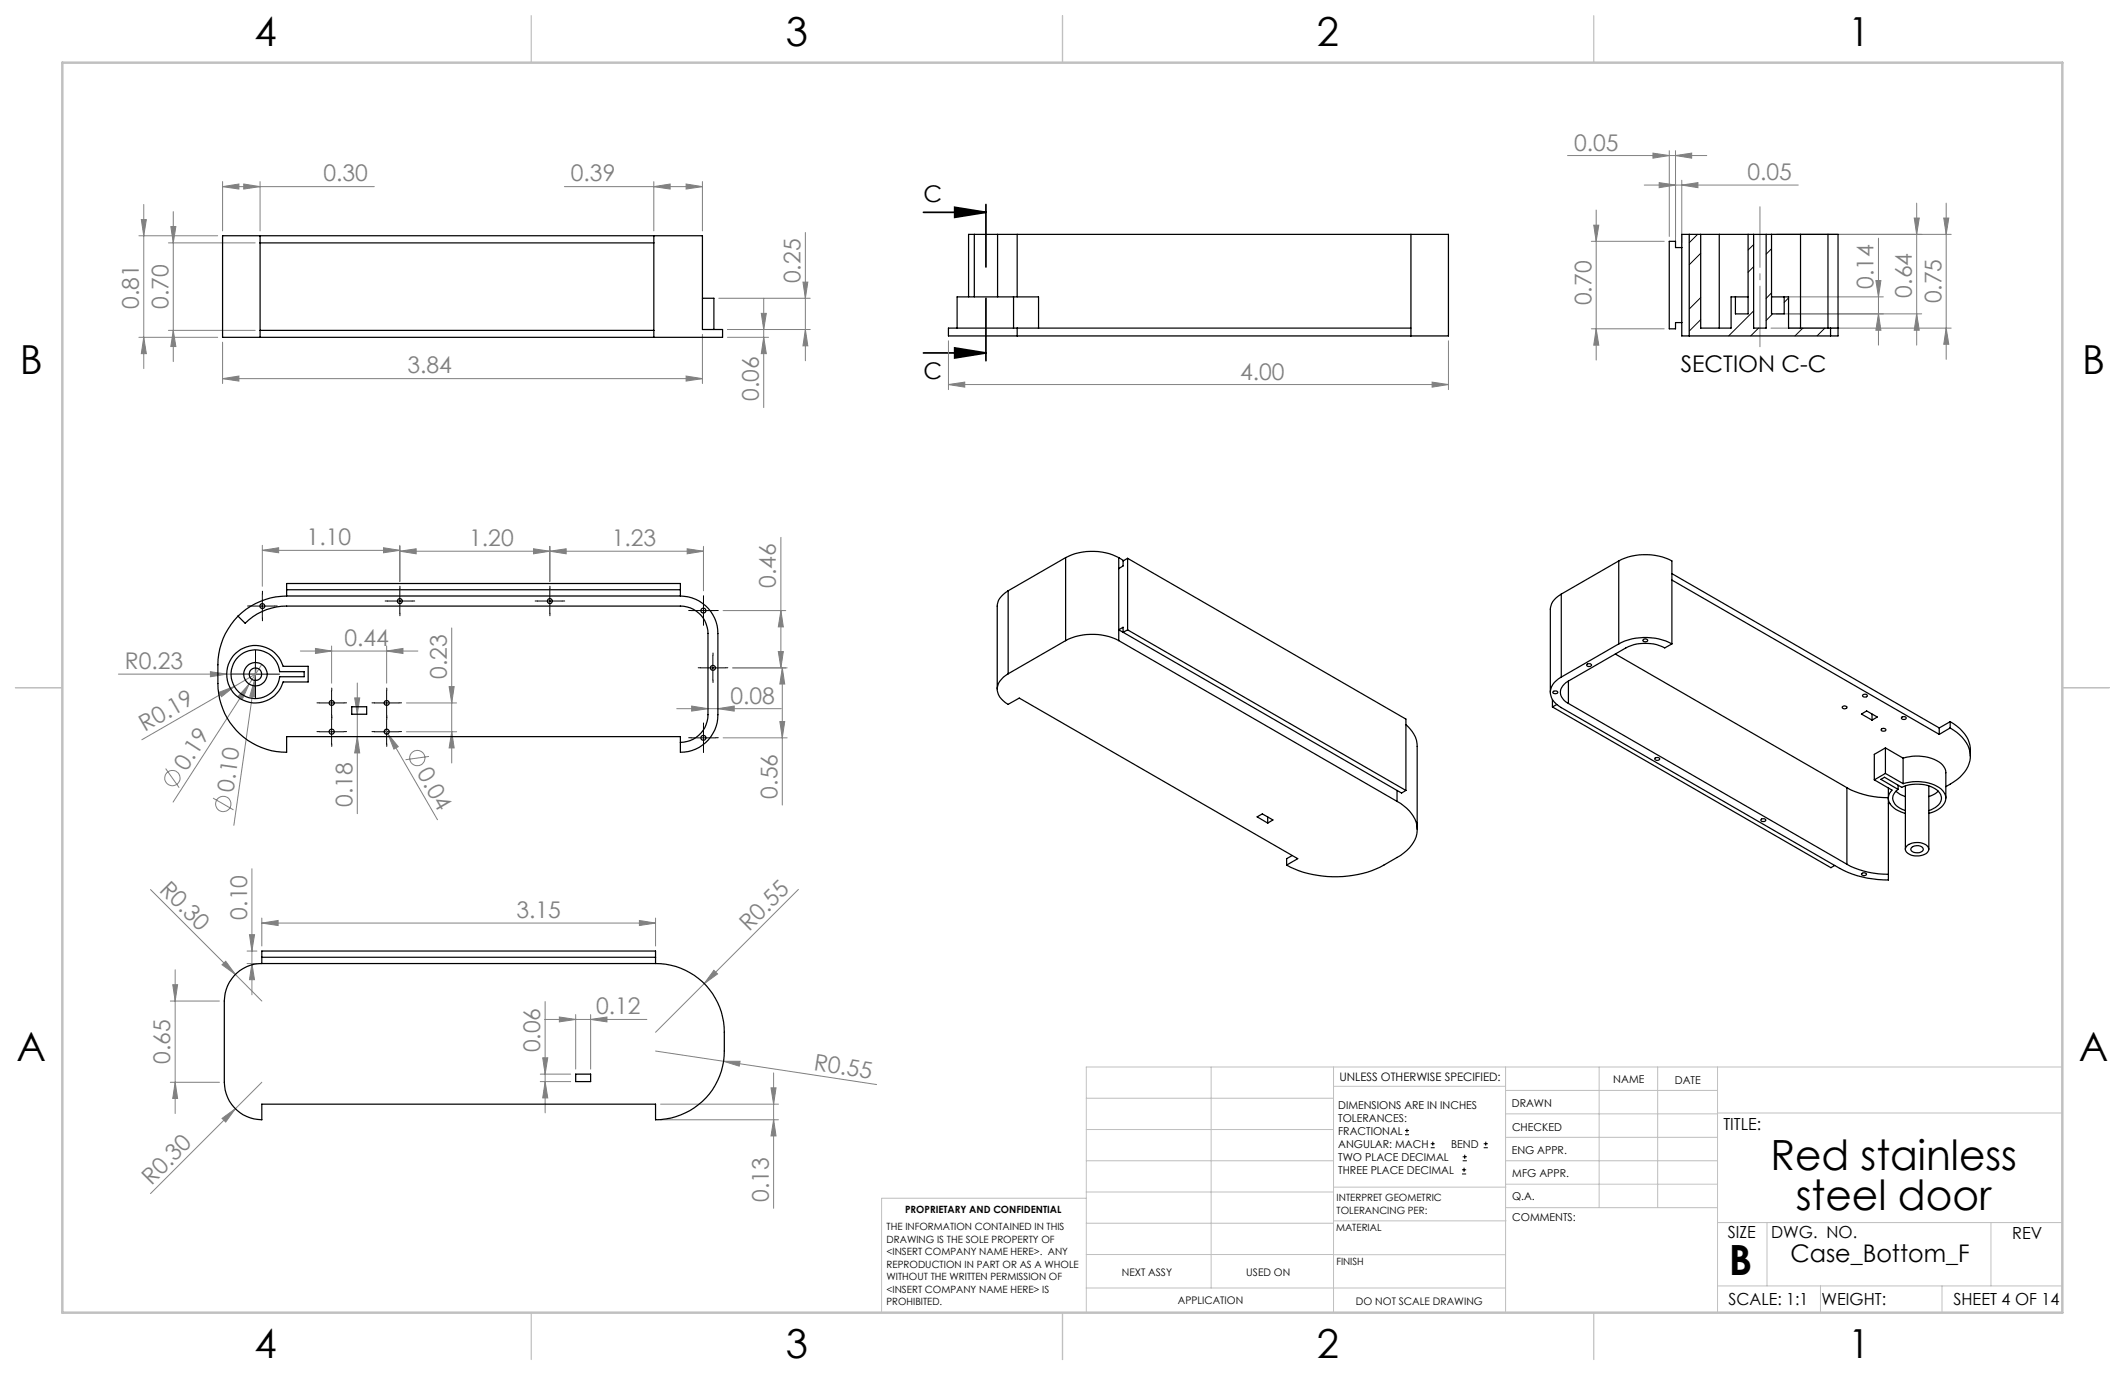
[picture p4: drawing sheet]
<svg xmlns="http://www.w3.org/2000/svg" width="432mm" height="279mm" viewBox="0 0 432 279" stroke-linecap="round" stroke-linejoin="round" font-family="sans-serif">
<g fill="none" stroke="#808080" stroke-width=".2">
<path d="M45.2 37.9l3.3-.5v1zM45.2 37.9h30.9M45.2 36.9v10M49.5 37.4l3.3 .5-3.3 .5zM52.8 36.9v10M114.7 37.9h28M132.9 37.9l3.3-.5v1zM132.9 36.9v10M139.4 37.4l3.3 .5-3.3 .5zM142.7 36.9v10M318.5 31.6h28.3M334.1 37.6h31.3"/>
<path d="M335.9 31.1l3.3 .5-3.3 .5zM337.1 37.1l3.4 .5-3.4 .5zM339.2 30.6v17.4M340.5 31.6l3.2-.5v1zM340.5 30.6v18.7M341.7 37.6l3.3-.5v1zM341.7 36.6v12.7M28.2 47.9h16M28.7 44.6h1l-.5 3.3zM29.2 41.6v33.3M34.2 49.4h17.7M34.7 46h1l-.5 3.4z"/>
<path d="M35.2 43v30.5M163.2 57.3h.9l-.4 3.3zM163.7 47.2v26.1M323.4 49h14.8M323.9 45.8h1l-.6 3.2zM324.3 42.7v30.5M359.9 47.6h36.6M381.2 57h1l-.5 3.3zM381.7 48.4v21.7M389 44.3h1l-.5 3.3zM389.5 41.3v28.8M395 44.3h1l-.5 3.3z"/>
<path d="M395.5 41.3v31.7M28.2 68.5h16M29.2 68.5l.5 3.4h-1zM34.2 67.1h17.7M35.2 67.1l.5 3.3h-1zM45.2 76.9l3.3-.5v1zM45.2 69.5v8.4M45.2 76.9h97.5M139.4 76.4l3.3 .5-3.3 .5zM142.7 67.9v10M146.1 60.6h18.5M147.8 68.5h8.4"/>
<path d="M147.8 67h16.8M154.7 63.7h1l-.5 3.3zM155.2 60.6v22.2M155.2 68.5l.5 3.4h-1zM163.7 67l.4 3.3h-.9zM192.7 78.1l3.3-.5v1.1zM192.7 69.3v9.9M192.7 78.1h101.6M291 77.6l3.3 .5-3.3 .6zM294.3 69.3v9.9M323.4 66.8h14.8M324.3 66.8l.6 3.3h-1z"/>
<path d="M359.9 66.7h36.6M361 63.8h29.5M363.6 60.3h19.1M381.7 63.8l.5 3.3h-1zM389.5 63.8l.5 3.3h-1zM395.5 66.7l.5 3.3h-1zM53.3 111.8l3.3-.5v1zM53.3 110.8v8.3M53.3 111.8h27.9M77.9 111.3l3.3 .5-3.3 .5zM81.2 112l3.4-.5v1zM81.2 110.8v7.3"/>
<path d="M81.2 112h61.7M108.4 111.5l3.3 .5-3.3 .5zM111.7 112l3.3-.5v1zM111.7 111v7.1M139.6 111.5l3.3 .5-3.3 .5zM142.9 111v9.1M158.7 109.2v26.5M24.1 137h27.8l-4.3 2.5M42.8 136.5l3.3 .5-3.3 .5zM47.6 139.5l-18.8 10.8M50.6 139l-1.4 3.1-.8-.6zM51.7 138.3l.1 3.3-1-.1z"/>
<path d="M52.1 135.7l-4.6 32M53.2 135l-18 28M61 132.3h23.9M64.1 131.8l3.3 .5-3.3 .5zM67.4 131.3v7.5M72.6 138.8v26.5M78.6 132.3l3.3-.5v1zM78.6 131.3v7.5M91.3 139.5h1l-.5 3.3zM91.8 127.6v27.4M146.9 124.1h12.8M158.2 132.4h1l-.5 3.3z"/>
<path d="M158.7 124.1l.5 3.3h-1zM159 135.7l.5 3.3h-1zM159 135.7v27.9M159.9 135.7h-11M33.7 156.2l2.7 3.9M44.5 140.7l3.1-1.2-2.6 2.1zM72.1 141.8h1l-.5 3.3zM72.6 149.7l.5 3.3h-1zM78.3 148.2l.5 .9M78.8 149.1l2.1 2.6-.9 .5zM78.8 149.1l10.1 17.5M82.6 142.8h10.2"/>
<path d="M82.6 148.7h10.2M87.2 153.7l-4.8 .7M91.8 148.7l.5 3.3h-1zM137.5 144h21.3M140.5 143.5l3.4 .5-3.4 .5zM145.9 144l3.3-.5v1zM146.9 149.9h13M158.5 146.6h1l-.5 3.3zM43.3 162.2l4.1 2.4M51.2 176.5v25.6M30.6 180.8l17.2 17.2M35.6 197.1v29.2"/>
<path d="M45.1 196l.8-.7 1.9 2.7zM47.8 198l5.4 5.4M50.2 193.3h2M50.2 195.8h2M50.7 189.9h1l-.5 3.4zM51.2 195.8l.5 3.3h-1zM53.2 187.6l3.3-.6v1.1zM53.2 186.5v5.7M53.2 187.6h80M129.9 187l3.3 .6-3.3 .5zM133.2 186.5v5.7M145.1 197.2l.7 .7-2.7 2z"/>
<path d="M162.2 180.7l-29 29.1M34.6 203.4h10M34.6 219.9h10M35.1 200.1h1l-.5 3.3zM35.6 219.9l.5 3.3h-1zM53.2 219.9l-22.6 22.6M109.8 218.3h6.2M109.8 219.8h6.2M110.3 214.9h1l-.5 3.4zM110.6 207.2h20.8M110.8 219.8l.5 3.3h-1zM110.8 203.5v22.6"/>
<path d="M113.7 206.7l3.3 .5-3.3 .4zM117 206.2v11M120 207.2l3.3-.5v.9zM120 206.2v11M133.2 213.6l13.8 2.1M147 215.7h3.4l-.2 .9zM147 215.7l31.1 4.7M157.2 218v27.5M45.1 227.3l2.7-2-1.9 2.7zM134.2 224.4h24M134.2 227.5h24M156.7 221.1h1l-.5 3.3z"/>
<path d="M157.2 227.5l.5 3.3h-1z"/>
<circle cx="35" cy="158.1" r="1.55"/>
<circle cx="84.8" cy="154" r="1.56"/>
<circle cx="45.4" cy="163.4" r="1.56"/>
</g>
<g fill="none" stroke="#000" stroke-width=".2">
<path d="M81.2 119.6v5M111.7 119.6v5M49.4 137h5M50.8 123.2h5M51.9 134.5v5M53.3 120.6v5.1M78.7 122.1h5M109.2 122.1h5M140.4 124.1h5M142.4 135.7h5M142.9 121.6v5M144.9 133.2v5"/>
<path d="M64.9 148.7h5M64.9 142.8h5M67.4 140.3v5M67.4 146.2v5M76.1 148.7h5M76.1 142.8h5M78.6 140.3v5M78.6 146.2v5M140.4 149.9h5M142.9 147.4v5M285.5 230.6h.8M285.5 229.7h.8"/>
<path d="M285.9 229.3v.9M290.7 233.2h.8M290.7 232.4h.8M291.1 232v.8M297.1 238.5h.8M297.1 237.7h.8M297.2 235.9h.9M297.2 235.1h.9M297.5 237.3v.8M297.6 234.6v.9M301.5 233.2h.8M301.5 232.4h.8"/>
<path d="M301.9 232v.8"/>
</g>
<path d="M187.6 43.1h12.7M194 42.1l6.3 1-6.3 1.1zM200.3 41.6v12.7M187.6 71.7h12.7M194 70.7l6.3 1-6.3 1zM200.3 60.6v12.7" fill="none" stroke="#000" stroke-width=".35"/>
<g fill="none" stroke="#000" stroke-width=".2" stroke-dasharray="15.2 1.3 1.3 1.3">
<path d="M81.3 119.6v-.5M111.7 119.6v-.5M49.4 137h-2.4M50.8 123.1h-.5M51.9 134.5v-2.4M51.9 139.5v2.4M53.3 120.6v-.5M53.3 125.6v.5M54.4 137h2.4M55.8 123.1h.5M78.8 122.1h-.5M81.3 124.6v.5"/>
<path d="M83.8 122.1h.5M109.2 122.1h-.5M111.7 124.6v.5M114.2 122.1h.6M140.5 124.1h-.6M142.4 135.7h-.5M143 121.6v-.6M143 126.6v.5M144.9 133.2v-.5M144.9 138.2v.5M145.5 124.1h.5M147.4 135.7h.5"/>
<path d="M64.9 148.7h-.5M64.9 142.8h-.5M67.4 146.2v-.5M67.4 151.2v.5M67.4 140.3v-.5M67.4 145.3v.5M69.9 148.7h.5M69.9 142.8h.5M76.1 142.8h-.5M76.1 148.7h-.5M78.6 140.3v-.5M78.6 145.3v.5"/>
<path d="M78.6 146.2v-.5M78.6 151.2v.5M81.1 142.8h.5M81.1 148.7h.5M140.5 149.9h-.6M143 147.4v-.5M143 152.4v.5M145.5 149.9h.5"/>
</g>
<path d="M357.6 42v28.5" fill="none" stroke="#808080" stroke-width=".2" stroke-dasharray="15.2 1.3 1.3 1.3" stroke-dashoffset="2.9"/>
<g fill="none" stroke="#c0c0c0" stroke-width=".2">
<path d="M246.1 216.8v44.9M271 216.8v49.9M305.9 216.8v49.9M324.9 216.8v28.6M336.8 216.8v28.6M349 216.8v49.9M419.1 216.8h-198.4v49.9M220.7 235.9h50.3M220.7 229.5h50.3M220.7 223.2h50.3M271 220.7h34.9M305.9 231.1h43.1"/>
<path d="M305.9 226.3h43.1M305.9 221.6h43.1M305.9 235.9h43.1M349 226.2h70.1M220.7 248.6h50.3M220.7 242.2h50.3M220.7 254.9h50.3M220.7 243.5h-41.6v23.2M271 255h34.9M271 248.1h35M271 241.2h35M305.9 240.6h43.1"/>
<path d="M306 245.4h43M349 248.4h70.1M359.1 248.4v12.9M404.6 248.4v12.9M220.7 261.7h85.2M349 261.3h70.1M369.9 261.3v5.4M394.6 261.3v5.4"/>
</g>
<path d="M108 3.2v9.5M215.9 3.2v9.5M323.8 3.2v9.5M3.1 139.7h9.6M419.1 139.7h9.5M108 266.7v9.6M215.9 266.7v9.6M323.8 266.7v9.6" fill="none" stroke="#c0c0c0" stroke-width=".25"/>
<path d="M12.7 12.7h406.4v254h-406.4z" fill="none" stroke="#c0c0c0" stroke-width=".5"/>
<path d="M194 42.1l6.3 1-6.3 1.1zM194 70.7l6.3 1-6.3 1z" fill="#000"/>
<g fill="#808080">
<path d="M45.1 196l.8-.7 1.9 2.7z"/>
<path d="M42.8 136.5l3.3 .5-3.3 .5z"/>
<path d="M44.5 140.7l3.1-1.2-2.6 2.1z"/>
<path d="M145.1 197.2l.7 .7-2.7 2z"/>
<path d="M45.1 227.3l2.7-2-1.9 2.7z"/>
<path d="M50.6 139l-1.4 3.1-.8-.6z"/>
<path d="M51.7 138.3l.1 3.3-1-.1z"/>
<path d="M78.8 149.1l2.1 2.6-.9 .5z"/>
<path d="M147 215.7h3.4l-.2 .9z"/>
<path d="M139.4 37.4l3.3 .5-3.3 .5zM132.9 37.9l3.3-.5v1z"/>
<path d="M49.5 37.4l3.3 .5-3.3 .5zM45.2 37.9l3.3-.5v1zM139.4 76.4l3.3 .5-3.3 .5zM45.2 76.9l3.3-.5v1zM129.9 187l3.3 .6-3.3 .5zM53.2 187.6l3.3-.6v1.1zM120 207.2l3.3-.5v.9zM113.7 206.7l3.3 .5-3.3 .4z"/>
<path d="M53.3 111.8l3.3-.5v1zM77.9 111.3l3.3 .5-3.3 .5zM81.2 112l3.4-.5v1zM108.4 111.5l3.3 .5-3.3 .5zM111.7 112l3.3-.5v1zM139.6 111.5l3.3 .5-3.3 .5zM64.1 131.8l3.3 .5-3.3 .5zM78.6 132.3l3.3-.5v1zM140.5 143.5l3.4 .5-3.4 .5zM145.9 144l3.3-.5v1z"/>
<path d="M335.9 31.1l3.3 .5-3.3 .5zM340.5 31.6l3.2-.5v1zM337.1 37.1l3.4 .5-3.4 .5zM341.7 37.6l3.3-.5v1z"/>
<path d="M192.7 78.1l3.3-.5v1.1zM291 77.6l3.3 .5-3.3 .6z"/>
<path d="M29.2 68.5l.5 3.4h-1zM28.7 44.6h1l-.5 3.3zM155.2 68.5l.5 3.4h-1zM154.7 63.7h1l-.5 3.3zM163.7 67l.4 3.3h-.9zM163.2 57.3h.9l-.4 3.3zM158.5 146.6h1l-.5 3.3zM159 135.7l.5 3.3h-1z"/>
<path d="M324.3 66.8l.6 3.3h-1zM323.9 45.8h1l-.6 3.2zM381.7 63.8l.5 3.3h-1zM381.2 57h1l-.5 3.3z"/>
<path d="M34.7 46h1l-.5 3.4zM35.2 67.1l.5 3.3h-1zM110.3 214.9h1l-.5 3.4zM110.8 219.8l.5 3.3h-1zM156.7 221.1h1l-.5 3.3zM157.2 227.5l.5 3.3h-1zM35.1 200.1h1l-.5 3.3zM35.6 219.9l.5 3.3h-1zM50.7 189.9h1l-.5 3.4zM51.2 195.8l.5 3.3h-1zM91.3 139.5h1l-.5 3.3zM91.8 148.7l.5 3.3h-1zM72.1 141.8h1l-.5 3.3zM72.6 149.7l.5 3.3h-1zM158.7 124.1l.5 3.3h-1zM158.2 132.4h1l-.5 3.3zM389 44.3h1l-.5 3.3zM389.5 63.8l.5 3.3h-1zM395 44.3h1l-.5 3.3zM395.5 66.7l.5 3.3h-1z"/>
</g>
<g fill="none" stroke="#000" stroke-width=".25">
<path d="M52.8 47.9h-7.6v20.6h7.6M52.8 47.9v20.6M52.8 49.4h80.1M52.8 47.9h80.1M132.9 47.9h9.8v19.1h4.1v1.5h-13.9M132.9 47.9v20.6M198 47.6h4.7M198 47.6v12.7M198 47.6h-1.2v12.7M202.7 47.6h4M202.7 47.6v12.7M206.7 47.6v12.7"/>
<path d="M206.7 47.6h80M286.7 47.6h7.6v20.7h-7.6M286.7 47.6v20.7M341.7 50.3h-1.2v-1.3h-1.3v17.8h1.3v-1.3h1.2M343.3 47.6h-1.6v20.7h1.6M343.3 47.6h2.3M343.3 47.6v20.7M345.6 47.6h3.8M345.6 47.6v19.1h6.2v-6.4h.8M349.4 47.6h6.9M349.4 47.6v19.1M355.2 47.6v16.2h-2.6v-3.5"/>
<path d="M356.3 47.6h2.6M356.3 47.6v19.1h2.6v-19.1M358.9 47.6h7M360 47.6v16.2h2.5v-3.5M365.9 47.6h5.5M365.9 47.6v19.1M371.4 47.6h2.1v20.7h-1.5M371.4 47.6v19.1M52.8 67.1h80.1M52.8 68.5h80.1M142.7 60.6h2.4v6.4M206 60.3h-11.5v6.4"/>
<path d="M206 60.3v6.4M206 60.3h5v6.4M206.7 66.7h-14v1.6h14M206.7 66.7v1.6M206.7 66.7h80M206.7 68.3h80M343.3 68.3h28.7M352.6 60.3h2.6M360 60.3h2.5M362.5 60.3h.9v6.4h8.6M372 66.7h1.5M372 66.7v1.6"/>
<path d="M58.2 119.8h80.1M216.5 113.3a12.1 12.1 0 0 1 10.8 0M216.5 113.3v16.9M216.5 113.3l-11.6 6.8M227.3 113.3v16.9M227.3 113.3l1 .6M229.1 113.5v14.5M229.1 113.5l56.6 32.6v14.5M229.1 113.5l-.9 .5v1l-.9 .5M328.9 114a12.1 12.1 0 0 1 10.8 0v16.8M328.9 114v16.8M328.9 114l-11.6 6.7"/>
<path d="M339.7 117.9l54.4 31.3M339.7 116.6l54.4 31.3M47.8 132.8a5.9 5.9 0 0 1 9.7 2.6h5.1v3.2h-5.1a5.9 5.9 0 0 1-8.6 3.4 5.9 5.9 0 0 1-1.1-9.2zM48.4 125.2l1.4 1.4a12 12 0 0 1 8.4-3.4h80.1a5.6 5.6 0 0 1 5.6 5.5v16.5a5.6 5.6 0 0 1-5.6 5.6M48.5 133.4a5 5 0 0 1 5.1-1 5 5 0 0 1 3.2 4.1h5v1h-5a5 5 0 0 1-7.1 3.9 5 5 0 0 1-1.2-8zM58.2 121.1a14.4 14.4 0 0 0-9.8 4.1M58.2 121.1h80.1M58.2 121.1v-2.5h80.1v2.5M138.3 121.1a7.6 7.6 0 0 1 7.6 7.6v16.5a7.6 7.6 0 0 1-7.6 7.7v-3.2h-80.1v3.2a13.9 13.9 0 0 1-13.9-14 20.6 20.6 0 0 1 .7-8.1 14.8 14.8 0 0 1 3.4-5.6M204.9 136.9a3.5 3.5 0 0 0-2.2 3.8 4.3 4.3 0 0 0 2.2 2.4l2.2-1.2 56.6 32.6-2.3 1.3M204.9 120.1a3.8 3.8 0 0 0-2.3 3.1v16.8M204.9 120.1v16.8"/>
<path d="M216.5 130.2a12.1 12.1 0 0 1 10.8 0M216.5 130.2l-11.6 6.7M227.3 130.2l56.6 32.6M227.3 128l.9-.5v1zM228.2 128.5l56.6 32.6 .9-.5M229.1 128l-.9 .5M229.1 128l56.6 32.6M317.3 137.6a3.4 3.4 0 0 0-2.2 3.8 4.1 4.1 0 0 0 2.2 2.4l56.5 32.7a20.7 20.7 0 0 0 9.9 2.3v-16.5M317.3 120.7a3.7 3.7 0 0 0-2.3 3.1v16.9M317.3 120.7v16.9M318.7 138.4a2.46 2.46 0 0 0-1.4 3.2l.6 .7 .8 .6M318.7 138.4v4.5"/>
<path d="M322.5 134.9h.6l.3 .1a.47 .47 0 0 1-.5 .4 .47 .47 0 0 1-.5-.4zM328.2 132.9l47.1 27.2M328.9 130.8a11.8 11.8 0 0 1 10.8 0M328.9 130.8l-11.6 6.8M334 129.9l.3-.1 .5 .2a.47 .47 0 0 1-.5 .4 .47 .47 0 0 1-.4-.4zM339.7 130.8l-1.4 .9a8.9 8.9 0 0 0-7.9 0l-11.7 6.7M71.5 143.6h3v1.5h-3zM285.7 147.2a5.9 5.9 0 0 1 2.3 4.5v16.8M315.5 142.1v1.6M315.5 143.7l56.5 32.6 .8-.4M315.6 140.6a.52 .52 0 0 1 .5-.2 .52 .52 0 0 1 .4 .4 .55 .55 0 0 1-.5 .2 .55 .55 0 0 1-.4-.4zM316.3 143.2l-.8 .5"/>
<path d="M318.7 142.9l56.6 32.7M336.4 154l.3-.1 .5 .2a.48 .48 0 0 1-.5 .4 .48 .48 0 0 1-.4-.4zM374.4 143.6a.52 .52 0 0 1 .5-.2 .52 .52 0 0 1 .4 .5 .51 .51 0 0 1-.6 .2 .51 .51 0 0 1-.3-.5zM378.2 145.1l1.1-.6 2.2 1.2-1.1 .6zM378.5 141.3a.49 .49 0 0 1 .5-.3 .49 .49 0 0 1 .4 .5 .5 .5 0 0 1-.5 .2 .5 .5 0 0 1-.4-.4zM380.4 145.1v1.2M380.9 158.5l3.6 2a2.25 2.25 0 0 0 .3 3.7l1 .5 1.4 .6M382.4 148.1l.3-.1 .5 .2a.47 .47 0 0 1-.5 .4 .47 .47 0 0 1-.4-.4zM383.1 152l3.6 2.1M383.1 152l-2.2 1.3v5.2M383.1 157.2l-2.2 1.3M383.1 157.2l3.6 2"/>
<path d="M383.1 152v5.2M385.7 159.6v.8M386.4 145.8a.49 .49 0 0 1 .5-.2 .49 .49 0 0 1 .4 .4 .5 .5 0 0 1-.5 .2 .5 .5 0 0 1-.4-.4zM386.7 154.1a8.4 8.4 0 0 1 8.1 1.4l.6 1.1v5.6M386.7 159.2a8.4 8.4 0 0 1 8.1 1.5 2.32 2.32 0 0 1-.7 3.6l-.9 .6-1.3 .4M386.7 154.1v5.1M387.2 159.7v12.9M391.9 159.7v12.9M394.1 147.9v1.3M396.3 147.9a7 7 0 0 1 4.1 6.1 7.2 7.2 0 0 1-4.1 5.3l-.9 .5M396.3 146.6a6.8 6.8 0 0 1 4.1 7M396.3 147.9l-2.2 1.3"/>
<path d="M396.3 146.6v1.3M396.3 146.6l-2.2 1.3M255.4 166l1.1-.6 2.2 1.2-1.1 .7zM257.6 166v1.3M262.6 173.8l-1.2 .7v1.3M283.9 162.8a7.2 7.2 0 0 1 4.1 5.4 6.5 6.5 0 0 1-3.4 5.6l-.7 .4a21.7 21.7 0 0 1-8 3.5 21.9 21.9 0 0 1-14.5-1.9M283.9 160.6v2.2M357.8 166.5a.52 .52 0 0 1 .6-.2 .52 .52 0 0 1 .4 .5 .52 .52 0 0 1-.6 .2 .52 .52 0 0 1-.4-.5zM375.3 175.6a17.3 17.3 0 0 0 8.4 2.1M375.3 160.1a17.3 17.3 0 0 0 8.4 2M375.3 160.1v15.5M378.3 177.5a.54 .54 0 0 1 .5-.2 .54 .54 0 0 1 .4 .5 .54 .54 0 0 1-.5 .1 .54 .54 0 0 1-.4-.4z"/>
<path d="M383.7 160.1v2.1M383.7 163.3h.3M385.3 160.8l.8 .6 1.1 .5M385.7 160.4a2.09 2.09 0 0 0-1.1 2.1 2.09 2.09 0 0 0 1.5 1.8l1.1 .4M385.7 160.4l-3.5-2 .7-.5 3.5 2.1a7.3 7.3 0 0 1 7.5 .8 2 2 0 0 1-.6 3.3l-1.4 .6M387.6 171.8a3.4 3.4 0 0 1 4.2 .2 1.18 1.18 0 0 1-1.1 1.7 2.87 2.87 0 0 1-3.5-1v-.5zM388.4 172.2a1.59 1.59 0 0 1 2.4 .3 1.45 1.45 0 0 1-2.4 .4 .47 .47 0 0 1 0-.7zM393.8 160.8l-.5 .5-1.4 .6M53.2 195.8a7.6 7.6 0 0 0-7.6 7.6v16.5a7.7 7.7 0 0 0 7.6 7.6v-3.1h80v3.1a14 14 0 0 0 14-13.9 22.9 22.9 0 0 0-.6-8 14 14 0 0 0-13.4-9.8M53.2 195.8v-2.5h80v2.5M53.2 195.8h80M53.2 194.5h80"/>
<path d="M117 218.3h3v1.5h-3z"/>
<circle cx="51.9" cy="137" r="1.27"/>
<circle cx="51.9" cy="137" r="2.38"/>
<circle cx="53.3" cy="123.2" r=".5"/>
<circle cx="81.2" cy="122.1" r=".5"/>
<circle cx="111.7" cy="122.1" r=".5"/>
<circle cx="142.9" cy="124.1" r=".51"/>
<circle cx="144.9" cy="135.7" r=".51"/>
<circle cx="67.4" cy="148.7" r=".52"/>
<circle cx="67.4" cy="142.8" r=".51"/>
<circle cx="78.6" cy="142.8" r=".5"/>
<circle cx="78.6" cy="148.7" r=".51"/>
<circle cx="142.9" cy="149.9" r=".51"/>
</g>
<g fill="none" stroke="#000" stroke-width=".2">
<path d="M344.9 47.6l-1.6 1.7M345.6 51.5l-2.3 2.3M356.3 49.7l-1.1 1.1M356.3 54.2l-1.1 1.1M360 59.5l-1.1 1.1M360 50.6l-1.1 1M345.6 60.5l-2.3 2.3M345.6 64.9l-2.3 2.4M356.3 63.2l-5 5.1M357.3 66.7l-1.6 1.6M360.2 63.8l-1.3 1.3M363.4 60.5l-.9 1"/>
<path d="M366.3 66.7l-1.6 1.6M370.8 66.7l-1.6 1.6"/>
</g>
<g font-size="8.5">
<text x="359.8" y="237.7">Red stainless</text>
<text x="364.9" y="245.8">steel door</text>
<text x="351.3" y="259">B</text>
</g>
<g font-size="8.1">
<text x="51.7" y="9.3">4</text>
<text x="159.7" y="9.3">3</text>
<text x="267.6" y="9.3">2</text>
<text x="375.6" y="9.3">1</text>
<text x="4" y="76">B</text>
<text x="423.1" y="76">B</text>
<text x="3.3" y="215.7">A</text>
<text x="422.4" y="215.7">A</text>
<text x="51.7" y="276">4</text>
<text x="159.7" y="276">3</text>
<text x="267.6" y="276">2</text>
<text x="375.6" y="276">1</text>
</g>
<text font-size="4.9" x="363.8" y="256.5">Case_Bottom_F</text>
<g font-size="4.7" fill="#808080">
<text x="319.8" y="30.6">0.05</text>
<text x="65.7" y="36.9">0.30</text>
<text x="116" y="36.9">0.39</text>
<text x="355.1" y="36.6">0.05</text>
<text x="162.7" y="57.6" transform="rotate(-90 162.7 57.6)">0.25</text>
<text x="380.7" y="58.7" transform="rotate(-90 380.7 58.7)">0.14</text>
<text x="28.2" y="62.7" transform="rotate(-90 28.2 62.7)">0.81</text>
<text x="34.2" y="62.7" transform="rotate(-90 34.2 62.7)">0.70</text>
<text x="323.4" y="62" transform="rotate(-90 323.4 62)">0.70</text>
<text x="388.5" y="60.5" transform="rotate(-90 388.5 60.5)">0.64</text>
<text x="394.5" y="61.6" transform="rotate(-90 394.5 61.6)">0.75</text>
<text x="82.8" y="75.9">3.84</text>
<text x="252" y="77.1">4.00</text>
<text x="154.2" y="81.5" transform="rotate(-90 154.2 81.5)">0.06</text>
<text x="62.3" y="110.8">1.10</text>
<text x="95.3" y="111">1.20</text>
<text x="124.3" y="111">1.23</text>
<text x="157.7" y="119.5" transform="rotate(-90 157.7 119.5)">0.46</text>
<text x="70" y="131.2">0.44</text>
<text x="25.4" y="136">R0.23</text>
<text x="90.8" y="137.9" transform="rotate(-90 90.8 137.9)">0.23</text>
<text x="148.4" y="143">0.08</text>
<text x="29.5" y="148.8" transform="rotate(-30 29.5 148.8)">R0.19</text>
<text x="37.9" y="156.9" transform="rotate(-57 37.9 156.9)">0.19</text>
<text x="47.4" y="161" transform="rotate(-82 47.4 161)">0.10</text>
<text x="84.6" y="157.1" transform="rotate(60 84.6 157.1)">0.04</text>
<text x="71.6" y="164" transform="rotate(-90 71.6 164)">0.18</text>
<text x="158" y="162.3" transform="rotate(-90 158 162.3)">0.56</text>
<text x="32.2" y="181" transform="rotate(45 32.2 181)">R0.30</text>
<text x="50.2" y="186.8" transform="rotate(-90 50.2 186.8)">0.10</text>
<text x="104.9" y="186.5">3.15</text>
<text x="152.2" y="189.3" transform="rotate(-45 152.2 189.3)">R0.55</text>
<text x="121.1" y="206.1">0.12</text>
<text x="109.8" y="213.9" transform="rotate(-90 109.8 213.9)">0.06</text>
<text x="34.6" y="216.2" transform="rotate(-90 34.6 216.2)">0.65</text>
<text x="165.2" y="217.4" transform="rotate(9 165.2 217.4)">R0.55</text>
<text x="30.8" y="240.9" transform="rotate(-45 30.8 240.9)">R0.30</text>
<text x="156.2" y="244.2" transform="rotate(-90 156.2 244.2)">0.13</text>
</g>
<g font-size="4.7">
<text x="187.7" y="41">C</text>
<text x="187.7" y="77">C</text>
<text x="341.6" y="75.6">SECTION C-C</text>
</g>
<g font-size="3.4">
<text x="350.2" y="229.5">TITLE:</text>
<text x="351.1" y="251.6">SIZE</text>
<text x="359.9" y="251.6">DWG. NO.</text>
<text x="408.9" y="251.7">REV</text>
<text x="351.2" y="265.2">SCALE: 1:1</text>
<text x="370.1" y="265.3">WEIGHT:</text>
<text x="396.9" y="265.2">SHEET 4 OF 14</text>
</g>
<text font-size="2.4" x="272.2" y="219.7">UNLESS OTHERWISE SPECIFIED:</text>
<g font-size="2.2">
<text x="327.8" y="220.1">NAME</text>
<text x="340.3" y="220.2">DATE</text>
<text x="271.9" y="225.3">DIMENSIONS ARE IN INCHES</text>
<text x="271.9" y="227.9">TOLERANCES:</text>
<text x="307.2" y="224.9">DRAWN</text>
<text x="271.9" y="230.6">FRACTIONAL</text>
<text x="271.9" y="233.2">ANGULAR: MACH</text>
<text x="294.9" y="233.2">BEND</text>
<text x="307.3" y="229.8">CHECKED</text>
<text x="271.9" y="235.9">TWO PLACE DECIMAL</text>
<text x="271.9" y="238.5">THREE PLACE DECIMAL</text>
<text x="307.2" y="234.5">ENG APPR.</text>
<text x="307.3" y="239.2">MFG APPR.</text>
<text x="307.3" y="243.9">Q.A.</text>
<text x="307.3" y="248.1">COMMENTS:</text>
</g>
<g font-size="2.1">
<text x="227.9" y="259.2">NEXT ASSY</text>
<text x="253.3" y="259.2">USED ON</text>
<text x="239.3" y="265">APPLICATION</text>
<text x="275.5" y="265.1">DO NOT SCALE DRAWING</text>
</g>
<g font-size="2">
<text x="271.6" y="244.1">INTERPRET GEOMETRIC</text>
<text x="180.2" y="250">THE INFORMATION CONTAINED IN THIS</text>
<text x="183.9" y="246.4">PROPRIETARY AND CONFIDENTIAL</text>
<text x="271.5" y="250.2">MATERIAL</text>
<text x="271.6" y="246.6">TOLERANCING PER:</text>
<text x="180.2" y="252.5">DRAWING IS THE SOLE PROPERTY OF</text>
<text x="180.2" y="255.1">&lt;INSERT COMPANY NAME HERE&gt;. ANY</text>
<text x="180.2" y="257.6">REPRODUCTION IN PART OR AS A WHOLE</text>
<text x="271.5" y="257">FINISH</text>
<text x="180.2" y="260.1">WITHOUT THE WRITTEN PERMISSION OF</text>
<text x="180.2" y="262.6">&lt;INSERT COMPANY NAME HERE&gt; IS</text>
<text x="180.2" y="265.2">PROHIBITED.</text>
</g>
</svg>
